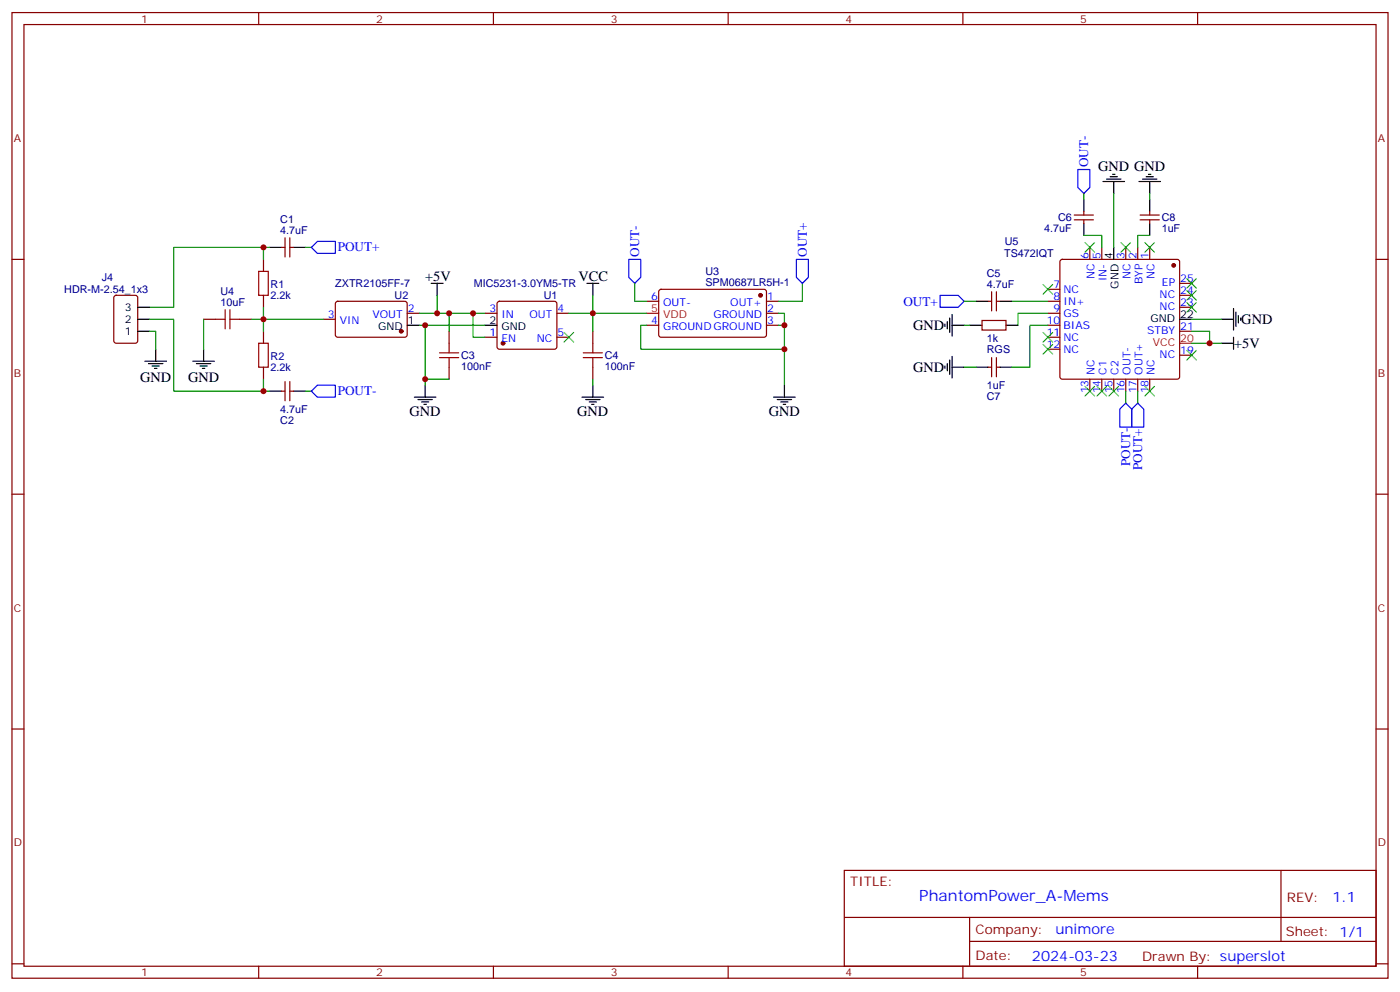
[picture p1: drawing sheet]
<svg xmlns="http://www.w3.org/2000/svg" width="412mm" height="292mm" viewBox="0 0 412 292" stroke-linecap="round" stroke-linejoin="round" font-family="sans-serif">
<g fill="none" stroke="#870000" stroke-width=".35">
<path d="M3.5 3.7h405.4v284.3h-405.4zM7.1 7.2h398.2v277.3h-398.2zM76.2 3.7v3.5M145.3 3.7v3.5M214.5 3.7v3.5M283.6 3.7v3.5M352.8 3.7v3.5M3.5 76.4h3.6M77.6 76.4v3.5M82.9 72.8h1.1M84 70v5.7M85.4 70v5.7"/>
<path d="M85.4 72.8h1M312.4 76.6l.5-.2h33.9l.5 .2 .2 .5v33.8l-.2 .5-.5 .3h-33.9l-.5-.3-.2-.5v-33.8zM316.4 64.7h5.7M316.4 63.3h5.7M319.3 62.3v1M319.3 64.7v1.1M321 72.8v3.6M324.6 72.8v3.6M331.6 72.8v3.6M335.1 72.8v3.6M335.8 64.7h5.7M335.8 63.3h5.7"/>
<path d="M338.7 62.3v1M338.7 64.7v1.1M338.7 72.8v3.6M405.3 76.4h3.6M33.7 87.2l.5-.2h5.7l.6 .4 .1 13-.5 .6-5.9 .1-.6-.5-.1-12.9zM60 94h3.5M70.6 94h3.5M77.6 87v3.5M77.6 97.5v3.6M95.2 94h3.6M99 88.9l.5-.2 20 .1 .4 .6v9.5l-.7 .4-20-.1-.4-.6v-9.2zM119.9 92.3h3.6"/>
<path d="M132.3 97.5v3.6M142.9 99.3h3.5M142.9 92.3h3.5M146.6 88.9l.5-.2h16.2l.5 .2 .2 .5v12.7l-.2 .5-.5 .2h-16.2l-.5-.2-.2-.5v-12.7zM164 99.3h3.6M164 92.3h3.6M174.6 97.5v3.6M190.5 88.7h3.5M190.5 95.8h3.5M194.3 85.4l.4-.2 30.6 .1 .5 .6-.1 13-.6 .4-30.6-.1-.5-.6v-12.7zM225.8 92.3h3.5M225.8 88.7h3.5"/>
<path d="M225.8 95.8h3.5M289.3 94.4h7v2.8h-7zM291 88.7h1.1M292.1 85.9v5.6M293.5 88.7h1.1M293.5 85.9v5.6M308.7 99.3h3.5M308.7 92.3h3.5M308.7 88.7h3.5M308.7 95.8h3.5M308.7 85.2h3.5M347.5 97.5h3.5"/>
<path d="M347.5 90.5h3.5M347.5 87h3.5M347.5 83.4h3.5M77.6 108.1v3.6M82.9 115.2h1.1M84 112.4v5.6M85.4 112.4v5.6M85.4 115.2h1M132.3 108.1v3.6M174.6 108.1v3.6M291 108.1h1.1M292.1 105.3v5.6"/>
<path d="M293.5 105.3v5.6M293.5 108.1h1.1M308.7 102.8h3.5M321 111.7v3.5M324.6 111.7v3.5M328.1 111.7v3.5M331.6 111.7v3.5M335.1 111.7v3.5M338.7 111.7v3.5M347.5 104.6h3.5M3.5 145.5h3.6M405.3 145.5h3.6"/>
<path d="M3.5 214.7h3.6M405.3 214.7h3.6M248.7 256.3h156.6v28.2h-156.6zM377.3 256.3v20.9M248.7 270.1h156.5M285.6 277.2h119.6M285.6 270.1v14.2M3.5 283.8h3.6M76.2 284.5v3.5M145.3 284.5v3.5M214.5 284.5v3.5M283.6 284.5v3.5"/>
<path d="M352.8 284.5v3.5M405.3 283.8h3.6"/>
</g>
<g fill="#870000" stroke="#870000" stroke-width=".35">
<circle cx="148.2" cy="101.1" r=".53"/>
<circle cx="118.2" cy="97.5" r=".53"/>
<circle cx="224" cy="87" r=".53"/>
<circle cx="345.7" cy="78.1" r=".53"/>
</g>
<g fill="none" stroke="#000" stroke-width=".35">
<path d="M319.3 58.7v3.6M324.9 53.4h6.4M326 52.7h4.2M327 52h2.1M327.7 51.3h.7M328.1 53.4v3.6M335.5 53.4h6.3M336.5 52.7h4.3M337.6 52h2.1M338.3 51.3h.7M338.7 53.4v3.6M338.7 58.7v3.6"/>
<path d="M79.4 72.8h3.5M86.4 72.8h3.6M319.3 65.8v3.5M328.1 72.8v3.6M338.7 65.8v3.5M40.6 90.5h3.5M40.6 97.5h3.5M40.6 94h3.5M119.9 95.8h3.6M127 83.4h3.5M128.8 83.4v3.6M142.9 95.8h3.5"/>
<path d="M172.9 83.4h3.5M174.6 83.4v3.6M278.3 95.4v.7M279 94.7v2.1M279.8 93.7v4.2M280.5 95.8h3.5M280.5 92.6v6.4M285.8 95.8h3.5M287.5 88.7h3.5M294.6 88.7h3.5M296.3 95.8h3.6M347.5 94h3.5"/>
<path d="M359.8 94h3.6M363.4 90.8v6.4M363.4 99.3v3.5M364.1 91.9v4.2M364.8 93v2.1M365.5 93.7v.7M42.7 106.4h6.3M43.7 107.1h4.3M44.8 107.8h2.1M45.5 108.5h.7M45.9 102.8v3.6M56.8 106.4h6.3"/>
<path d="M57.9 107.1h4.2M58.9 107.8h2.1M59.6 108.5h.7M60 102.8v3.6M79.4 115.2h3.5M86.4 115.2h3.6M122.1 116.9h6.3M123.1 117.7h4.3M124.2 118.4h2.1M124.9 119.1h.7M125.2 113.4v3.5M171.4 116.9h6.4"/>
<path d="M172.5 117.7h4.2M173.6 118.4h2.1M174.3 119.1h.7M174.6 113.4v3.5M227.9 116.9h6.3M229 117.7h4.2M230 118.4h2.1M230.7 119.1h.7M231.1 113.4v3.5M278.3 107.8v.7M279 107.1v2.1M279.8 106v4.2"/>
<path d="M280.5 105v6.3M280.5 108.1h3.5M287.5 108.1h3.5M294.6 108.1h3.5M359.8 101.1h3.6"/>
</g>
<path d="M190.5 92.3h3.5M347.5 101.1h3.5" fill="none" stroke="#f00" stroke-width=".35"/>
<g fill="none" stroke="#a10000" stroke-width=".35">
<path d="M76.2 79.9h2.8v7.1h-2.8zM63.5 94h2.8M66.3 91.2v5.6M67.7 91.2v5.6M67.7 94h2.9M76.2 101.1h2.8v7h-2.8zM129.5 105.3h5.6M129.5 103.9h5.6M132.3 101.1v2.8M132.3 105.3v2.8M171.8 105.3h5.6M171.8 103.9h5.6"/>
<path d="M174.6 101.1v2.8M174.6 105.3v2.8"/>
</g>
<g fill="none" stroke="#008700" stroke-width=".35">
<path d="M319.3 57v1.7M328.1 57v15.8M338.7 57v1.7M77.6 72.8h-26.4v17.7h-7.1M79.4 72.8h-1.8v3.6M90 72.8h1.7M319.3 69.3h5.3v3.5M338.7 69.3h-3.6v3.5M44.1 94h7.1v21.2h26.4M44.1 97.5h1.8v5.3M60 94v8.8M74.1 94h21.1"/>
<path d="M77.6 90.5v7M123.5 95.8h1.7v17.6M123.5 92.3h19.4M125.2 95.8h17.7M128.8 87v5.3M132.3 92.3v5.2M139.3 92.3v7h3.6M167.6 92.3h7v5.2M174.6 87v5.3h15.9M187 83.4v5.3h3.5M190.5 95.8h-1.8v7h42.4M229.3 92.3h1.8v21.1"/>
<path d="M229.3 95.8h1.8M236.4 83.4v5.3h-7.1M284 95.8h1.8M284 88.7h3.5M298.1 88.7h10.6M308.7 92.3h-8.8v3.5M308.7 95.8h-5.3v12.3h-5.3M351 97.5h5.3v3.6M351 94h8.8M77.6 111.7v3.5h1.8M90 115.2h1.7M125.2 111.7h7.1"/>
<path d="M174.6 111.7v1.7M284 108.1h3.5M331.6 115.2v3.5M335.1 115.2v3.5M351 101.1h8.8"/>
</g>
<g fill="none" stroke="#3c3" stroke-width=".35">
<path d="M319.6 71.4l2.8 2.9M322.4 71.4l-2.8 2.9M330.2 71.4l2.8 2.9M333 71.4l-2.8 2.9M337.3 71.4l2.8 2.9M340.1 71.4l-2.8 2.9M166.2 97.9l2.8 2.8M169 97.9l-2.8 2.8M307.3 83.8l2.8 2.8M307.3 97.9l2.8 2.8M310.1 83.8l-2.8 2.8M310.1 97.9l-2.8 2.8"/>
<path d="M349.6 85.5l2.8 2.9M349.6 89.1l2.8 2.8M349.6 82l2.8 2.8M352.4 85.5l-2.8 2.9M352.4 89.1l-2.8 2.8M352.4 82l-2.8 2.8M307.3 101.4l2.8 2.8M310.1 101.4l-2.8 2.8M319.6 113.8l2.8 2.8M322.4 113.8l-2.8 2.8M323.1 113.8l2.9 2.8M326 113.8l-2.9 2.8"/>
<path d="M326.7 113.8l2.8 2.8M329.5 113.8l-2.8 2.8M337.3 113.8l2.8 2.8M340.1 113.8l-2.8 2.8M349.6 103.2l2.8 2.8M352.4 103.2l-2.8 2.8"/>
</g>
<path d="M317.5 49.9h3.5v5.3l-1.7 1.8-1.8-1.8zM91.7 72.8l1.8-1.7h5.3v3.5h-5.3zM185.2 76.4h3.5v5.3l-1.7 1.7-1.8-1.7zM234.6 76.4h3.5v5.3l-1.7 1.7-1.8-1.7zM276.9 87h5.3l1.8 1.7-1.8 1.8h-5.3zM91.7 115.2l1.8-1.8h5.3v3.5h-5.3zM335.1 118.7l1.8 1.8v5.3h-3.5v-5.3zM329.8 120.5l1.8-1.8 1.8 1.8v5.3h-3.6z" fill="none" stroke="#00f" stroke-width=".35"/>
<g fill="#c00">
<circle cx="77.6" cy="94" r=".88"/>
<circle cx="125.2" cy="95.8" r=".88"/>
<circle cx="139.3" cy="92.3" r=".88"/>
<circle cx="132.3" cy="92.3" r=".88"/>
<circle cx="125.2" cy="111.7" r=".88"/>
<circle cx="174.6" cy="92.3" r=".88"/>
<circle cx="77.6" cy="72.8" r=".88"/>
<circle cx="77.6" cy="115.2" r=".88"/>
<circle cx="231.1" cy="102.8" r=".88"/>
<circle cx="231.1" cy="95.8" r=".88"/>
<circle cx="128.8" cy="92.3" r=".88"/>
<circle cx="356.3" cy="101.1" r=".88"/>
</g>
<text font-size="4.6" fill="#00f" x="270.8" y="265.3">PhantomPower_A-Mems</text>
<g font-size="4.2">
<text x="323.5" y="50.2">GND GND</text>
<text x="125.2" y="82.7">+5V</text>
<text x="170.4" y="82.7">VCC</text>
<text x="365.7" y="95.4">GND</text>
<text x="269" y="97.2">GND</text>
<text x="363.5" y="102.5">+5V</text>
<text x="41.3" y="112.5">GND</text>
<text x="55.4" y="112.5">GND</text>
<text x="269" y="109.5">GND</text>
<text x="120.6" y="122.6">GND</text>
<text x="170" y="122.6">GND</text>
<text x="226.5" y="122.6">GND</text>
</g>
<g font-size="4.2" fill="#00f">
<text x="392.5" y="265.6">1.1</text>
<text x="310.9" y="275.1">unimore</text>
<text x="304" y="282.9">2024-03-23</text>
</g>
<g font-size="3.9" fill="#00f">
<text x="320.6" y="49.2" transform="rotate(-90 320.6 49.2)">OUT-</text>
<text x="99.5" y="74">POUT+</text>
<text x="188.3" y="75.7" transform="rotate(-90 188.3 75.7)">OUT-</text>
<text x="237.7" y="75.7" transform="rotate(-90 237.7 75.7)">OUT+</text>
<text x="266.1" y="90.1">OUT+</text>
<text x="99.5" y="116.4">POUT-</text>
<text x="332.9" y="137.2" transform="rotate(-90 332.9 137.2)">POUT-</text>
<text x="336.4" y="138.4" transform="rotate(-90 336.4 138.4)">POUT+</text>
</g>
<g font-size="3.9" fill="#800">
<text x="250.5" y="260.9">TITLE:</text>
<text x="379.1" y="265.6">REV:</text>
<text x="287.4" y="275.1">Company:</text>
<text x="378.7" y="275.7">Sheet: 1/1</text>
<text x="287.4" y="282.8">Date:</text>
<text x="336.4" y="282.8">Drawn By: superslot</text>
</g>
<g font-size="3.2" fill="#800">
<text x="41.6" y="6.7">1</text>
<text x="110.8" y="6.7">2</text>
<text x="179.9" y="6.7">3</text>
<text x="249.1" y="6.7">4</text>
<text x="318.2" y="6.7">5</text>
<text x="4.1" y="41.8">A</text>
<text x="405.9" y="41.8">A</text>
<text x="4.1" y="110.9">B</text>
<text x="405.9" y="110.9">B</text>
<text x="4.1" y="180.1">C</text>
<text x="405.9" y="180.1">C</text>
<text x="4.1" y="249.2">D</text>
<text x="405.9" y="249.2">D</text>
<text x="41.6" y="287.5">1</text>
<text x="110.8" y="287.5">2</text>
<text x="179.9" y="287.5">3</text>
<text x="249.1" y="287.5">4</text>
<text x="318.2" y="287.5">5</text>
</g>
<g font-size="3.2" fill="#000080">
<text x="82.6" y="65.8">C1</text>
<text x="311.7" y="65.2">C6</text>
<text x="342.2" y="65.1">C8</text>
<text x="82.6" y="69">4.7uF</text>
<text x="307.6" y="68.4">4.7uF</text>
<text x="342.2" y="68.4">1uF</text>
<text x="295.8" y="75.8">TS472IQT</text>
<text x="296" y="72.2">U5</text>
<text x="30" y="82.8">J4</text>
<text x="207.8" y="80.9">U3</text>
<text x="290.7" y="81.6">C5</text>
<text x="18.9" y="86.3">HDR-M-2.54_1x3</text>
<text x="64.9" y="86.9">U4</text>
<text x="79.7" y="87.9">2.2k</text>
<text x="79.7" y="84.7">R1</text>
<text x="98.7" y="84.5">ZXTR2105FF-7</text>
<text x="116.2" y="88.1">U2</text>
<text x="139.6" y="84.6">MIC5231-3.0YM5-TR</text>
<text x="160.2" y="88.1">U1</text>
<text x="207.8" y="84.1">SPM0687LR5H-1</text>
<text x="290.7" y="84.8">4.7uF</text>
<text x="64.9" y="90.1">10uF</text>
<text x="290.7" y="100.7">1k</text>
<text x="79.7" y="105.9">R2</text>
<text x="135.8" y="105.7">C3</text>
<text x="178.2" y="105.7">C4</text>
<text x="290.7" y="103.9">RGS</text>
<text x="79.7" y="109.1">2.2k</text>
<text x="135.8" y="109">100nF</text>
<text x="178.2" y="109">100nF</text>
<text x="290.7" y="114.5">1uF</text>
<text x="290.7" y="117.7">C7</text>
<text x="82.6" y="121.5">4.7uF</text>
<text x="82.6" y="124.7">C2</text>
</g>
<g font-size="3.2" fill="#00f">
<text x="320.7" y="76.2" transform="rotate(-90 320.7 76.2)">6</text>
<text x="324.2" y="76.2" transform="rotate(-90 324.2 76.2)">5</text>
<text x="331.3" y="76.2" transform="rotate(-90 331.3 76.2)">3</text>
<text x="334.8" y="76.2" transform="rotate(-90 334.8 76.2)">2</text>
<text x="338.3" y="76.2" transform="rotate(-90 338.3 76.2)">1</text>
<text x="322.4" y="82.3" transform="rotate(-90 322.4 82.3)">NC</text>
<text x="326" y="82.8" transform="rotate(-90 326 82.8)">IN-</text>
<text x="333" y="82.3" transform="rotate(-90 333 82.3)">NC</text>
<text x="336.5" y="83.7" transform="rotate(-90 336.5 83.7)">BYP</text>
<text x="340.1" y="82.3" transform="rotate(-90 340.1 82.3)">NC</text>
<text x="347.7" y="83.1">25</text>
<text x="191.8" y="88.4">6</text>
<text x="226" y="88.4">1</text>
<text x="310.4" y="84.8">7</text>
<text x="310.4" y="88.4">8</text>
<text x="313.3" y="86.3">NC</text>
<text x="313.3" y="89.8">IN+</text>
<text x="341.6" y="87.7">NC</text>
<text x="342.3" y="84.1">EP</text>
<text x="347.7" y="86.6">24</text>
<text x="96.6" y="93.7">3</text>
<text x="100.1" y="95.4">VIN</text>
<text x="109.7" y="93.7">VOUT</text>
<text x="120.1" y="91.9">2</text>
<text x="144.2" y="91.9">3</text>
<text x="147.7" y="93.7">IN</text>
<text x="156" y="93.7">OUT</text>
<text x="164.2" y="91.9">4</text>
<text x="191.8" y="95.4">4</text>
<text x="195.3" y="90.1">OUT-</text>
<text x="210.2" y="93.7">GROUND</text>
<text x="215.1" y="90.1">OUT+</text>
<text x="226" y="91.9">2</text>
<text x="226" y="95.4">3</text>
<text x="308.4" y="95.4">10</text>
<text x="310.4" y="91.9">9</text>
<text x="313.3" y="93.3">GS</text>
<text x="341.6" y="91.2">NC</text>
<text x="347.7" y="90.1">23</text>
<text x="144.2" y="99">1</text>
<text x="147.7" y="100.7">EN</text>
<text x="158.1" y="100.7">NC</text>
<text x="164.2" y="99">5</text>
<text x="195.3" y="97.2">GROUNDGROUND</text>
<text x="308.4" y="99">11</text>
<text x="313.3" y="96.8">BIAS</text>
<text x="313.3" y="100.4">NC</text>
<text x="337.9" y="98.2">STBY</text>
<text x="347.7" y="97.2">21</text>
<text x="308.4" y="102.5">12</text>
<text x="313.3" y="103.9">NC</text>
<text x="341.6" y="105.3">NC</text>
<text x="347.7" y="104.2">19</text>
<text x="322.4" y="110.3" transform="rotate(-90 322.4 110.3)">NC</text>
<text x="326" y="110.3" transform="rotate(-90 326 110.3)">C1</text>
<text x="329.5" y="110.3" transform="rotate(-90 329.5 110.3)">C2</text>
<text x="333" y="110.3" transform="rotate(-90 333 110.3)">OUT-</text>
<text x="336.5" y="110.3" transform="rotate(-90 336.5 110.3)">OUT+</text>
<text x="340.1" y="110.3" transform="rotate(-90 340.1 110.3)">NC</text>
<text x="320.7" y="115.9" transform="rotate(-90 320.7 115.9)">13</text>
<text x="324.2" y="115.9" transform="rotate(-90 324.2 115.9)">14</text>
<text x="327.7" y="115.9" transform="rotate(-90 327.7 115.9)">15</text>
<text x="331.3" y="115.9" transform="rotate(-90 331.3 115.9)">16</text>
<text x="334.8" y="115.9" transform="rotate(-90 334.8 115.9)">17</text>
<text x="338.3" y="115.9" transform="rotate(-90 338.3 115.9)">18</text>
</g>
<g font-size="3.2">
<text x="327.7" y="76.2" transform="rotate(-90 327.7 76.2)">4</text>
<text x="329.5" y="85" transform="rotate(-90 329.5 85)">GND</text>
<text x="36.8" y="91.5">3</text>
<text x="36.8" y="95.1">2</text>
<text x="120.1" y="95.4">1</text>
<text x="144.2" y="95.4">2</text>
<text x="338.9" y="94.7">GND</text>
<text x="347.7" y="93.7">22</text>
<text x="36.8" y="98.6">1</text>
<text x="111.4" y="97.2">GND</text>
<text x="147.7" y="97.2">GND</text>
</g>
<g font-size="3.2" fill="#f00">
<text x="191.8" y="91.9">5</text>
<text x="195.3" y="93.7">VDD</text>
<text x="339.6" y="101.8">VCC</text>
<text x="347.7" y="100.7">20</text>
</g>
</svg>
